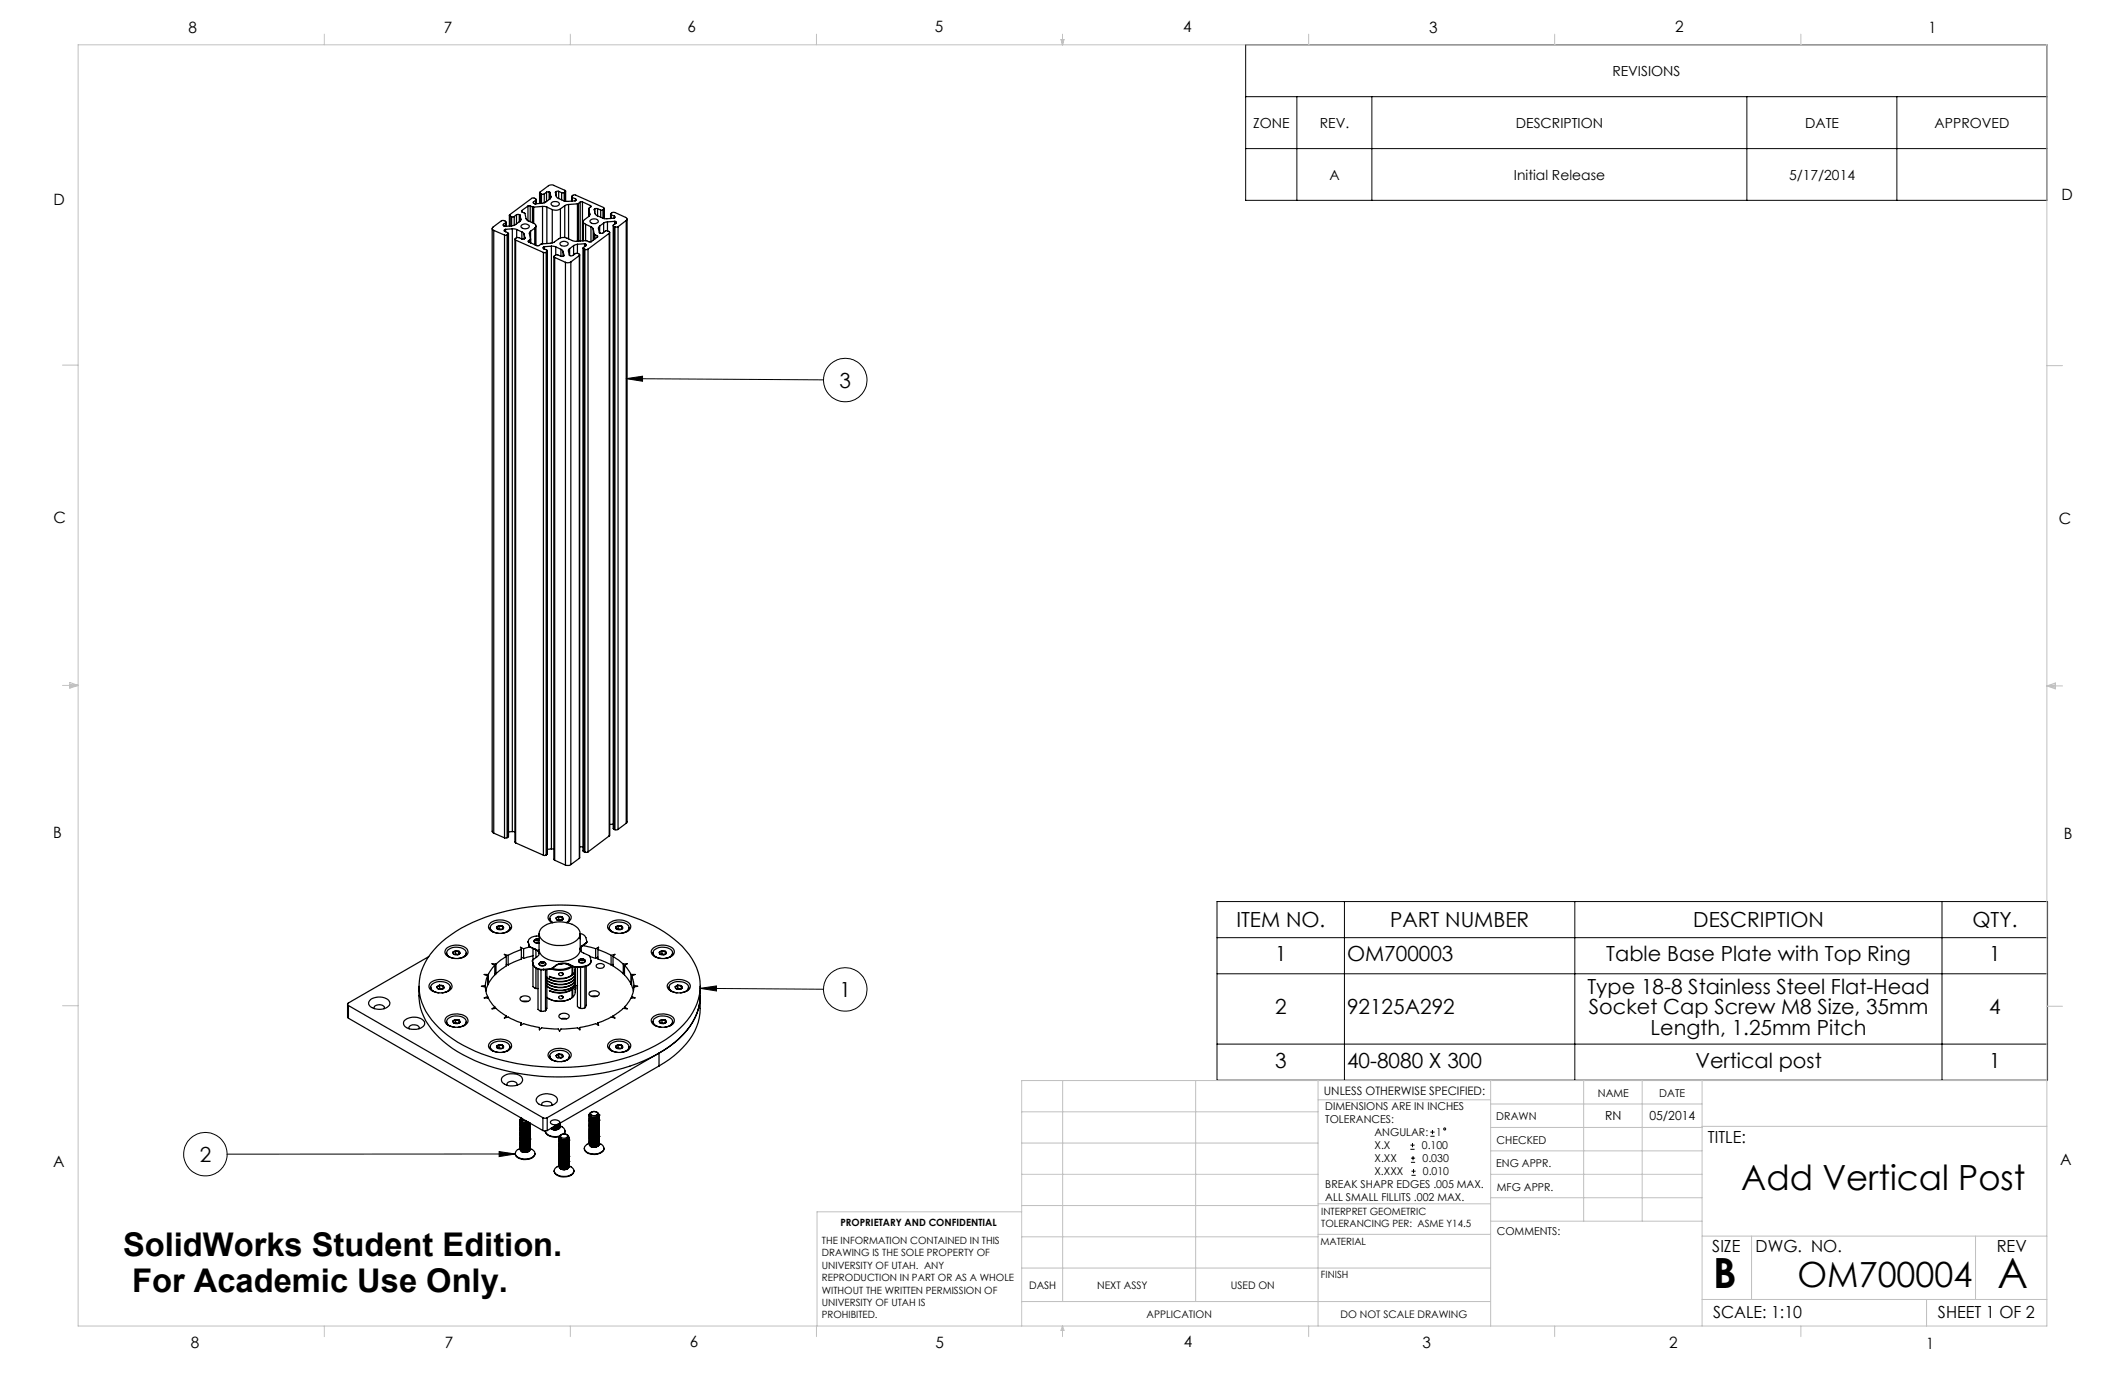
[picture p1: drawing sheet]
<svg xmlns="http://www.w3.org/2000/svg" width="432mm" height="279mm" viewBox="0 0 432 279" stroke-linecap="round" stroke-linejoin="round" font-family="sans-serif">
<g fill="none" stroke="#000" stroke-width=".2">
<path d="M253.1 9.1h162.8v31.6h-162.8zM253.1 19.6h162.8M263.5 19.6v21.1M278.8 19.6v21.1M355 19.6v21.1M385.4 19.6v21.1M253.1 30.2h162.8M127.2 76.9l40.1 .3M127.2 76.9l3.4-.5v1.1zM247.3 183.2h168.8v36.3h-168.8zM247.3 197.9h168.8M247.3 190.5h168.8"/>
<path d="M273.2 183.2v36.3M320 183.2v36.3M394.6 183.2v36.3M142.3 200.8l25 .2M142.3 200.8l3.3-.5v1.1zM247.3 212.2h168.8M101.4 234l3.3 .5-3.3 .5zM104.7 234.5h-58.6M286.6 233.5h.8M286.6 232.7h.8M286.7 236.2h.8M286.7 235.3h.8"/>
<path d="M286.8 238.8h.9M286.8 238h.9M287 232.3v.8M287.1 234.9v.9M287.2 237.6v.8M290.7 230.9h.8M290.7 230h.8M291.1 229.6v.9"/>
<circle cx="171.8" cy="77.2" r="4.4"/>
<circle cx="171.8" cy="201.1" r="4.4"/>
<circle cx="41.7" cy="234.5" r="4.4"/>
<circle cx="293.5" cy="229.4" r=".21"/>
</g>
<g fill="none" stroke="#c0c0c0" stroke-width=".2">
<path d="M15.9 9.1h400v260.4h-400zM65.9 6.9v2.2M115.9 6.9v2.2M165.9 6.9v2.2M215.6 8h.6l-.3 1.1zM215.7 8l.2 1.1M215.9 6.9v2.2M216 8l-.1 1.1M265.9 6.9v2.2M315.9 6.9v2.2M365.9 6.9v2.2M12.7 74.2h3.2"/>
<path d="M415.9 74.3h3.2M12.7 139.3h3.2M14.2 139.1l1.7 .2M14.2 138.7l1.7 .6-1.7 .5zM15.9 139.3l-1.7 .3M415.9 139.4h3.2M415.9 139.4l1.8-.6v1.2zM415.9 139.4l1.8 .3M417.7 139.2l-1.8 .2M12.7 204.4h3.2M215.9 219.6v44.9M243 219.6v44.9"/>
<path d="M267.8 219.6v49.9M302.9 219.6v49.9M321.8 219.6v28.5M333.7 219.6v28.5M345.9 219.6v49.9M415.9 204.5h3.2M415.9 219.6h-208.3v49.9M207.6 238.6h60.2M207.6 232.3h60.2M207.6 225.9h60.2M267.8 223.5h35.1M302.9 233.9h43"/>
<path d="M302.9 229.1h43M302.9 224.3h43M302.9 238.6h43M345.9 228.9h70M207.6 257.7h95.3M207.6 251.3h60.2M207.6 245h60.2M207.6 246.2h-41.6v23.3M267.8 250.8h35.1M267.8 244.6h35.1M302.9 248.1h43M302.9 243.4h43"/>
<path d="M345.9 251.2h70M355.9 251.2v12.9M401.4 251.2v12.9M65.9 269.5v2.1M115.9 269.5v2.1M165.9 269.5v2.1M207.6 264.5h95.3M215.9 269.5v2.1M215.9 269.5l.3 .8h-.6zM265.9 269.5v2.1M315.9 269.5v2.1M345.9 264.1h70"/>
<path d="M365.9 269.5v2.1M391.5 264.1v5.4"/>
</g>
<path d="M127.2 76.9l3.4-.5v1.1zM142.3 200.8l3.3-.5v1.1zM101.4 234l3.3 .5-3.3 .5z" fill="#000"/>
<g fill="none" stroke="#000" stroke-width=".25">
<path d="M109.6 39.2v2.1M109.8 39.3l.2 .1M109.8 39.3v2M110 39.4v1.9M110.6 39.4h-.6M110.6 39.4v1.8M111.1 39.1l-.5 .3M111.1 39.1v1.9M111.6 39l-.5 .1M111.6 39l.1 .1M111.6 39v1.5M111.7 39.1h.1"/>
<path d="M111.7 39.1v1.4M111.8 39.1l.1 .8M111.8 39.1v1.3M111.9 39.9l-.2 .6M111.9 39.9v.2M112.9 39l.1 .9 .2 .3 1.3 .6 .4 .1 2-.1 .2-.2-.2-.2M112.9 39v.3M113 38.9l-.1 .1M113 38.9v.8M113.5 38.9h-.5M113.5 38.9l.6 .3M113.5 38.9v1.5"/>
<path d="M114.1 39.2v1.4M114.7 39.1l-.6 .1M114.7 39.1v1.8M114.8 39l.1-.2-.1-.1-2.4-1.1h-.4l-.5 .1-1.8 1.4 .1 .2M114.8 39v1.9M114.8 39l-.1 .1M114.9 38.8v2.1M116.2 40v.9M100 46.4v122.6l.3 .3M100.3 46.8l2.2 1M100.3 46.8v122.5M102.3 45.6l-.1 .2 .4 .2 1.4-.1"/>
<path d="M102.3 45.6v.3M102.5 46.7l-.1 .2 .2 .1M102.5 46.7v.3M102.5 47.8v122.5M102.6 47l.6 .3 .1 .1-.1 .2M102.6 46.6l-.1 .1M102.6 46.6v.4M102.7 46.6h-.1M102.7 46.6v.5M102.8 45.3v-.2l-.1-.2-.7-.1-1.8 1.3a.36 .36 0 0 0-.2 .4 .36 .36 0 0 0 .3 .3M102.8 45.3l-.5 .3M102.8 45.3v.7"/>
<path d="M102.8 45.1v.9M103 47.7l-.5 .1M103 47.7v122.5M103.2 47.6l-.2 .1M103.2 47.6v122.5M103.3 47.4v122.6l-.1 .1M103.5 43.7v2.2M103.7 43.9l.3 .1M103.7 43.9v2M104 44v1.9M104.1 46.5l.9 .1M104.1 46.5l-1.4 .1"/>
<path d="M104.1 46.5v122.5M104.5 44h-.5M104.5 44v1.8M104.6 48.6v122.5l.2 .2M104.8 48.8l5.6 2.5M104.8 48.8v122.5M105 43.6l-.5 .4M105 43.6v1.9M105 46.6l1 .5M105 46.6v1.7M105.5 43.6h-.5M105.5 43.6h.1"/>
<path d="M105.5 43.6v1.5M105.6 45l-.9 .7-.7 .2M105.6 43.6l.1 .1M105.6 43.6v1.4M105.7 43.7l.1 .8M105.7 43.7v1.3M105.8 44.5l-.2 .5M105.8 44.5v.2M105.9 45.8a1.06 1.06 0 0 1 1.7 .2 .94 .94 0 0 1-.9 .5 .94 .94 0 0 1-.8-.5zM106 42.8l.1 .3 .5 .2 .4 1.4 1.4 .7M106 42.8v.2M106 47.1l.5 .5"/>
<path d="M106 47.1v1.5M106.5 47.6l.2 .8M106.5 47.6v.9M106.7 48.4l-.2 .2h-.3l-1.1-.3-.4 .2 .1 .3M106.7 48.4h.1M107.3 41.9l-1.3 .9M107.3 41.9v3M107.4 48.9v.2M107.7 41.8l-.4 .1M107.7 41.8l.5 .3M107.7 48.6l-.3 .3M107.7 41.8v3.2"/>
<path d="M107.7 48.6v.7M107.8 47l-.2 .3 .1 1.3M107.8 47v2.4M108.2 42.1h.2M108.2 42.1v3.2M108.4 41v.3M108.4 45.4a.54 .54 0 0 1 .5 .4 .54 .54 0 0 1-.2 .6M108.4 42.1v3.3M108.7 46.4l-.9 .6M108.7 46.4v3.3M108.9 40.7v-.2l-.1-.1-.4-.2-.3 .1-4.5 3.3-.1 .2 .2 .1M108.9 40.7l-.5 .3"/>
<path d="M108.9 40.7v.7M108.9 45.9v3.9M108.9 40.5v.9M110.2 41.9l.9 .2M110.2 41.9l-1.8 .2M110.2 41.9v7.6M110.4 50.2l-.1 .2 .2 .2 .7 .3v.2M110.4 50.2v.3M110.4 51.3v122.5M110.5 50.2h-.1M110.5 50.2v.4M110.6 50.1l-.1 .1"/>
<path d="M110.6 50.1v.5M111 51.3h-.6M111 51.3v122.4M111.1 42.1l1.1 .5M111.1 42.1v7.4M111.2 51.1l-.2 .2M111.2 51.1v122.5M111.2 51v122.6M111.7 40.5l-1.3 .8-1.7 .1-.4-.2 .1-.2M112 50l.9 .2M112 41.2a1.09 1.09 0 0 1 1.7 .2 .94 .94 0 0 1-.9 .5 .94 .94 0 0 1-.8-.5zM112 50l-1.4 .1"/>
<path d="M112 50v122.5M112.2 42.6v6.8M112.5 52.1v122.5l.2 .2M112.7 52.3l2.2 1M112.7 52.3v122.5M112.9 50.2l1.1 .5M112.9 50.2v1.6M113.8 49.3a1.06 1.06 0 0 1 1.7 .2 .94 .94 0 0 1-.9 .5 .94 .94 0 0 1-.8-.5zM113.9 42.4a1.71 1.71 0 0 1-1.7 .2M113.9 42.4v5.9M114 50.7l.4 .4M114 50.7v1.4"/>
<path d="M114.4 51.1l.2 .8M114.4 51.1v1M114.6 51.9l-.1 .2h-.5l-.9-.3-.5 .3 .1 .2M114.6 51.9h.1M114.8 41.8l-.9 .6M114.8 41.8v6.5M114.9 53.3v122.5M115.5 41.6l-.7 .2M115.5 41.6v6.9M115.7 50.5l-.2 .3 .2 1.1M115.7 51.9l.6 .1 .6-.5h.5l.4 .2-.1 .2M115.7 50.5v1.4"/>
<path d="M116 53.2l-.7 .2-.4-.1M116 53.2v122.5M116.3 40.1l-.1-.1v-.2l.3-.2h.4l5.8 2.6 .1 .1-.1 .2M116.3 40.1l.6 .3M116.3 40.1v.8M116.6 49.9l-.9 .6M116.6 49.9v1.9M116.9 40.4v.4M117.3 49.6l-.7 .3M117.3 41.4l-1.8 .2M117.3 41.4v7.6M117.3 49.6v1.9"/>
<path d="M117.5 41.3l-.2 .1M117.5 41.3v7.7M117.7 51.9l-1.7 1.3M117.7 51.9v122.5M117.8 51.8l-.1 122.6M117.9 41.1v7.9M117.9 41.1l-.4 .2M118.4 41l-.5 .1M118.4 41l1.6 .8M118.4 41v7.9M118.5 50.4v122.5l.1 .1M118.5 45v3.9"/>
<path d="M118.6 50.6l.3 .1M118.6 50.6v122.4M118.8 49.5l.1 .1M118.8 49.5v.6M118.8 49.5l-1.5 .1M118.9 50.7v122.4M118.9 49.6h.1M118.9 49.6v.5M119 49.6l.1 .2-.6 .5 .1 .3M119 48.9l-2.2 .1-1.6-.6a1.85 1.85 0 0 0-1.6 .1l-1.2 .8-2.4 .3-.6 .4-2-.8v-.3M119 45.6l1.1 .5M119 45.6v3.3"/>
<path d="M119 49.6v.4M119.5 50.6l-.6 .1M119.5 50.6v122.5M119.6 44l-.8 .6a.51 .51 0 0 0-.3 .6 .51 .51 0 0 0 .5 .4M119.6 42.4v1.6M119.6 42.4l.2 1.1M119.8 43.5v.2l-.2 .3M119.8 43.5v.1M119.9 44.8a.98 .98 0 0 1 1.7 .3 1.04 1.04 0 0 1-1.7-.2zM120 41.8l.1 .2-.5 .4M120 41.8v.3M120.1 46.1l.4 .4"/>
<path d="M120.1 46.1v3M120.5 46.5l.3 1.1M120.5 46.5v2.3M120.8 47.6l.1 .1M120.8 47.6v1M120.8 42.5l.1 1 .5 .4M120.8 42.5v.3M120.9 42.4l-.1 .1M120.9 42.4v.7M120.9 47.7l.5 .2M120.9 47.7v.8M121.4 47.9v.3l-1.3 .9-1.1-.2"/>
<path d="M121.4 47.9v.3M121.4 43.9l1.4 .5 2-.1M121.4 42.4h-.5M121.4 42.4l.7 .3M121.4 42.4v1.5M121.8 45.9l-.2 .3 .2 1.1M121.8 47.3l.6 .1 .6-.5h.4l.4 .2v.3M121.8 45.9v1.4M122.1 42.7v1.5M122.5 42.7h-.4M122.5 42.7v1.6M122.7 45.3l-.9 .6"/>
<path d="M122.7 45.3v1.9M122.7 42.5l-.2 .2M122.7 42.5v1.9M122.8 42.4v2M123.4 45.1l-.7 .2M123.4 45.1v1.8M123.8 47.4l-4.3 3.2M123.8 47.4v122.5M123.9 47.2v122.5l-.1 .2M124.1 43.5v.9M124.2 43.6l-.1-.2 .7-.3 2.3 1.1a.34 .34 0 0 1 .3 .2 .34 .34 0 0 1-.2 .4M124.2 43.6l.6 .3"/>
<path d="M124.2 43.6v.8M124.6 45.9v122.5l.1 .1M124.7 46l.3 .1M124.7 46v122.5M124.8 43.9l.2 .2-.2 .2M124.8 43.9v.4M124.9 45h.1M124.9 45l-1.5 .1M124.9 45v.6M125 46.1v122.5M125 45h.1M125 45v.5"/>
<path d="M125.1 45l.1 .3-.6 .5 .1 .2M125.1 45v.4M125.6 46.1h-.6M125.6 46.1v122.4M127.2 44.8l-1.6 1.3M127.2 44.8v122.5M127.4 44.5v122.5l-.2 .3M100.3 169.3l2.2 1M103 170.2l-.5 .1M103.2 170.1l-.2 .1M104.1 169h.5M104.1 169l-.8 .1"/>
<path d="M104.8 171.3l5.6 2.5M111 173.7l-.6 .1M111.2 173.6l-.2 .1M112 172.5h.5M112 172.5l-.8 .1M112.7 174.8l2.2 1M116 175.7l-.4 .2-.7-.1M117.7 174.4l-1.7 1.3M118.5 172l-.7 .1M118.6 173l.3 .1M119.5 173.1h-.6M123.8 169.9l-4.3 3.2"/>
<path d="M124.6 167.5h-.7M124.7 168.5l.3 .1M125.6 168.5l-.6 .1M127.2 167.3l-1.6 1.2M87.1 194.4l-16.3 9.4a.29 .29 0 0 0-.2 .3 .29 .29 0 0 0 .2 .2M87.6 199.6a3.3 3.3 0 0 1 4.1 .4 1.02 1.02 0 0 1-.6 1.4 3.3 3.3 0 0 1-3.8-.6 .97 .97 0 0 1 .3-1.2zM88.9 192.2a30 30 0 0 1 15.6-7.4 45.8 45.8 0 0 1 28.2 3.3 18.5 18.5 0 0 1 8.8 8.5 11 11 0 0 1-3.4 12.4 31.2 31.2 0 0 1-15.9 7.1 45.4 45.4 0 0 1-26.9-3.1 18.9 18.9 0 0 1-9.2-8.4 10.4 10.4 0 0 1 2.1-11.6zM90.6 192.8a3.2 3.2 0 0 1 4.4 .2 .98 .98 0 0 1-.7 1.4 3.2 3.2 0 0 1-3.8-.5 .91 .91 0 0 1 .1-1.1zM90.7 193.6l.2 .5 .3 .4M92 193.5l.3 .4M92.4 194.8l-.7-.2a.96 .96 0 0 1-.9-.9 .96 .96 0 0 1 .8-1 2.68 2.68 0 0 1 3.1 .7 1.2 1.2 0 0 1-1.4 1.3l-.2 .1M92.6 193.2l.7 .1"/>
<path d="M92.6 193.2l-.6 .3M92.6 193.2v.7M92.6 193.9l-.2 .1M93.3 193.3l.2 .4M93.3 193.3v.6M93.5 193.7a.95 .95 0 0 1-1.2 .2M93.5 193.7l-.3 .3-.6-.1M94.8 193.6l-.1 .3-.4 .6M99.1 198.3l-.3 .7-.2 1.2M99.1 198.3v1.9l-.4 1.2M99.1 200h.1M99.2 198h-.8l.7 .3"/>
<path d="M99.2 198v2M99.6 188.5l.1 .5 .4 .3M99.7 187.5a3.3 3.3 0 0 1 4.2 .4 1.02 1.02 0 0 1-.7 1.4 3.2 3.2 0 0 1-3.8-.6 .97 .97 0 0 1 .3-1.2zM100.5 196.2l-1.3 1.8M100.5 196.2v1.9l-1.3 1.9M100.5 197.8l.3 .1M100.8 195.9l-.8-.1 .5 .4M100.8 195.9v2M100.9 188.4v.3l.2 .1M100.9 188.4l.2 .4M101.2 189.7a1.34 1.34 0 0 1-1.5-1.5 2.64 2.64 0 0 1 3.8 0 1.21 1.21 0 0 1-1.3 1.4l-.2 .1M101.4 188.1l.7 .1"/>
<path d="M101.4 188.1l-.5 .3M101.4 188.7l-.2 .1M101.4 188.1v.6M102.1 188.2l.2 .4M102.1 188.2v.6M102.3 188.6a.92 .92 0 0 1-1.2 .2M102.3 188.6l-.2 .2-.7-.1M102.9 194.3l-2.1 1.6M102.9 194.3v2l-2.1 1.6M102.9 196l.4 .1M103.3 194.1l-.8-.2 .4 .4M103.3 194.1v2"/>
<path d="M103.6 188.5v.3l-.4 .5M105.9 192.9l-2.6 1.2M105.9 192.9v2l-2.6 1.2M105.9 194.5l.5 .2M106.4 192.8l-.6-.3 .1 .4M106.4 192.8v1.9M107.4 191.3v.2M107.5 192.3l.2 .1M107.5 192.3l.2 .2M107.6 192.4l-1.2 .4M107.7 192.4l1.1 .5M107.7 192.4v.1"/>
<path d="M107.7 192.5l1.1 .5M108.2 195.2v.1M108.2 195.3l.2 .8M108.3 194.2l-1.9 .5M108.3 195.7v4.8l.6 .4M108.3 192.8v2.3M108.4 196.1v-.1a1.92 1.92 0 0 0 2.1 1M108.4 196.1a1.87 1.87 0 0 0 2.1 1M108.5 191.2l.2 .3 .8 .1M108.8 192.9a.81 .81 0 0 1 .7 .6 .81 .81 0 0 1-.3 .9l-.9 .6-.1 .3M108.8 193l.5 .3 .2 .5M108.8 192.9v.1"/>
<path d="M108.9 190.9a.31 .31 0 0 1 .4-.2 .31 .31 0 0 1 .2 .4 .31 .31 0 0 1-.4 .1 .31 .31 0 0 1-.2-.3zM108.9 193v1.6M108.9 196.7v4.2M109 191v.1M109.1 190.9h.2M109.1 190.9l-.1 .1M109.1 191l-.1 .1M109.1 190.9v.1M109.1 191h.1M109.2 191l-.2 .1M109.2 191h.1M109.3 196.9v8.2l.6 .4"/>
<path d="M109.3 190.9l.1 .1M109.3 190.9v.1M109.4 191l-.4 .1M109.4 191l-.1 .1M109.5 190.9a.63 .63 0 0 0-1 .4l.4 .3 .6-.1M109.5 189.7v3.3a2.76 2.76 0 0 0 2.4 2.2 5.9 5.9 0 0 0 5.6-1.3l.4-.9v-3.3M109.5 195.8a.74 .74 0 0 0 .7 .5 .74 .74 0 0 0 .7-.5M109.5 190.2a1.91 1.91 0 0 0-2.1 1l.1 1.1M109.6 195.7a.7 .7 0 0 1 .7-.3 .7 .7 0 0 1 .6 .5 .81 .81 0 0 1-1.4-.1zM109.9 195.5h.6a.3 .3 0 0 1-.3 .3 .3 .3 0 0 1-.3-.3zM109.9 197v8.5M110 188.6a5.9 5.9 0 0 1 7.4 0 1.67 1.67 0 0 1-.5 2.7 5.9 5.9 0 0 1-7-.6 1.5 1.5 0 0 1 .1-2.1z"/>
<path d="M110 195.6l.1 .1M110.1 195.7h.2M110.1 195.5h.2M110.1 195.5l-.1 .1M110.1 195.5v.2M110.3 195.5l.2 .1M110.3 195.5v.2M110.5 195.6l-.2 .1M110.5 197v.1M110.8 197v8.4M111.1 199.7a4.4 4.4 0 0 0 5.6-.2l.2-.5a1.74 1.74 0 0 1-1.9 1.6 4.5 4.5 0 0 1-3.9-.8M111.1 197v7.9l-.3 .5"/>
<path d="M111.7 186.6l.1 .5 .4 .4M111.7 198.4v.1M111.8 196.9l-1.3 .1M111.8 196.9v.1M111.8 197l-1.3 .1M112.2 196.7l-.4 .2M112.2 196.8l-.4 .2M112.2 196.7v.1M112.3 187.5a1.06 1.06 0 0 1-.9-1 1.06 1.06 0 0 1 .8-1.1 3.2 3.2 0 0 1 3.8 .6 1.11 1.11 0 0 1-.8 1.5M112.3 187.5a.91 .91 0 0 1-.6-1 .91 .91 0 0 1 .8-.8 2.81 2.81 0 0 1 3.2 .6 .95 .95 0 0 1-.6 1.2M113 186.5l.2 .4M113 196.1l-.8 .6"/>
<path d="M113 196.1v.1M113 196.2l-.8 .6M113.5 186.2l.7 .1M113.5 186.2l-.5 .3M113.5 186.9l-.2 .1M113.5 186.2v.7M113.6 197.8a.44 .44 0 0 1 .5-.2 .44 .44 0 0 1 .3 .4 .44 .44 0 0 1-.5 .3 .44 .44 0 0 1-.3-.5zM114.2 197.6l.3 .3M114.2 186.3l.2 .4M114.2 186.3v.6M114.3 197.8l.2 .1M114.4 186.7a.92 .92 0 0 1-1.2 .2"/>
<path d="M114.4 186.7l-.2 .3-.7-.1M114.5 195.8l-1 .1M114.9 195.8l1.2 .5M115.6 195.9a2.9 2.9 0 0 0-2.6 .2M115.6 196a2.9 2.9 0 0 0-2.6 .2M115.6 195.9v.1M115.6 195.9l1.1 .5M115.6 196l1.1 .5M115.7 186.6l-.1 .6-.3 .3M116.1 196.3a4.6 4.6 0 0 1-3.8 .5M116.1 196.3l.1 .2M116.2 196.5a4.7 4.7 0 0 1-4.2 .4"/>
<path d="M116.2 196.5v1.6a5 5 0 0 1-4.5 .3v.1M116.2 197.9l.2 .1M116.4 196.4v1.6M116.7 196.4l.4 .1M116.7 196.5l.4 .1M116.7 196.4v.1M116.9 196.5v4.4a1.93 1.93 0 0 1-.5 1.7M116.9 198.4a1.43 1.43 0 0 1-1.2 1.3 4.7 4.7 0 0 1-4.6-.5M116.9 197.8a1.43 1.43 0 0 1-1.2 1.3 4.7 4.7 0 0 1-4.6-.5M116.9 199.6a1.74 1.74 0 0 1-1.9 1.6 4.5 4.5 0 0 1-3.9-.8M116.9 199.5a1.74 1.74 0 0 1-1.9 1.6 4.5 4.5 0 0 1-3.9-.8M116.9 198.4a1.43 1.43 0 0 1-1.2 1.3 4.7 4.7 0 0 1-4.6-.6"/>
<path d="M116.9 197.8a1.74 1.74 0 0 1-1.9 1.5 4.4 4.4 0 0 1-3.9-.8M116.9 197.1a2.24 2.24 0 0 1-2.3 1.8h-1.5l-1.4-.4M116.9 197a1.11 1.11 0 0 1-.5 1M117.1 196.5v.1M117.3 196.5v8l.7 .4M117.6 195.2a.71 .71 0 0 0 .7 .5 .71 .71 0 0 0 .6-.5M117.8 194.9a.74 .74 0 0 1 1.1 .4 .81 .81 0 0 1-1.3-.1zM117.9 194.9a.34 .34 0 0 1 .4-.1 .34 .34 0 0 1 .2 .3l-.4 .1zM117.9 189.7l.7 .3a1.71 1.71 0 0 1 .6 1.3M118 196.5v8.4M118 195l.1 .1M118.1 192.4v1"/>
<path d="M118.1 194.9h.3M118.1 194.9l-.1 .1M118.1 195.1h.3M118.1 194.9v.2M118.3 192.3a.74 .74 0 0 0-.4 .8 .74 .74 0 0 0 .7 .6l1.3 .6 .2 .9a1.44 1.44 0 0 1-1.6 1.2M118.3 192.2l-.4 .6M118.3 192.2v.1M118.4 194.9l.1 .1M118.4 195.1h.1M118.4 194.9v.2M118.5 192.1l2.5 .7M118.5 195l-.4 .1"/>
<path d="M118.5 195l-.1 .1M118.5 196.4v.1M118.5 196.4l-1.4 .1M118.5 196.5l-1.4 .1M118.9 196.4v8.4M119.1 196.3v8l-.2 .5M119.1 191.6v.1M119.1 191.6l-.8 .6M119.1 191.7l-.8 .6M119.2 191.3l-.1 .3M119.2 191.4l-.1 .3M119.9 194.4l1.1 .3"/>
<path d="M120.1 195.3a1.15 1.15 0 0 1-1.3 1.1l-.3 .1M121 192.8l.6-.3-.1 .4M121 192.8v1.9M121.2 196a1.01 1.01 0 0 1 1.6 .3 .99 .99 0 0 1-1.7 .1zM121.5 192.9l2.7 1.2M121.5 192.9v2l2.7 1.2M121.5 194.5l-.5 .2M123.7 187.7a3.2 3.2 0 0 1 4.4 .2 1.17 1.17 0 0 1-1.1 1.6 2.91 2.91 0 0 1-3.5-1zM123.8 188.5l.1 .5 .4 .3M124.2 194.1l.8-.2-.4 .4M124.2 194.1v2M124.6 194.3l2 1.6"/>
<path d="M124.6 194.3v2l2 1.6M124.6 196l-.4 .1M125.1 188.4l.2 .4M125.5 189.7a1.34 1.34 0 0 1-1.6-1.5 2.68 2.68 0 0 1 3.9 0 1.4 1.4 0 0 1-1.6 1.5M125.6 188.1l.7 .1M125.6 188.1l-.5 .3M125.6 188.1v.6M125.6 188.7l-.2 .1M126.3 188.2l.2 .1v.3M126.3 188.2l.2 .4M126.3 188.2v.6M126.5 188.6a.92 .92 0 0 1-1.2 .2"/>
<path d="M126.5 188.6l-.2 .2-.7-.1M126.6 195.9l.9-.1-.6 .4M126.6 195.9v2M126.9 196.2l1.3 1.8M126.9 196.2v1.9l1.3 1.9M126.9 197.8l-.3 .1M127.8 188.5l-.1 .6-.3 .2M128.2 198h.8l-.7 .3M128.2 198v2M128.2 200h.1M128.3 198.3l.3 .7 .2 1.2M128.3 198.3v1.9l.4 1.2"/>
<path d="M132.6 192.8a3.2 3.2 0 0 1 4.3 .2 1.17 1.17 0 0 1-1 1.6 3.2 3.2 0 0 1-3.4-.7 .78 .78 0 0 1 .1-1.1zM132.7 193.6l.1 .5 .3 .4M134 193.5l.2 .4M134.3 194.8l-.3-.1a1.08 1.08 0 0 1-1.1-.5 1.08 1.08 0 0 1 0-1.2 2.76 2.76 0 0 1 3.7 .4 1.39 1.39 0 0 1-1.6 1.4M134.5 193.2l.7 .1M134.5 193.2l-.5 .3M134.5 193.2v.7M134.5 193.9l-.2 .1M135.2 193.3l.2 .4M135.2 193.3v.6M135.4 193.7a.98 .98 0 0 1-1.2 .2M135.4 193.7l-.3 .3-.6-.1"/>
<path d="M136.1 199.6a3.3 3.3 0 0 1 4.1 .4 1.17 1.17 0 0 1-1.1 1.6 3.1 3.1 0 0 1-3.4-.8 .88 .88 0 0 1 .4-1.2zM136.7 193.6l-.2 .6-.3 .3M70.6 204v2.7l.2 .2M70.8 204.3l39.5 22.8M70.8 206.9l39.5 22.8M70.8 204.3v2.6M75.3 203.1a2.97 2.97 0 0 1 3.8 .4 1.37 1.37 0 0 1-1.6 1.6 2.47 2.47 0 0 1-2.6-1 .96 .96 0 0 1 .4-1zM76.1 205l-.1-.1a.94 .94 0 0 1 1.4-.7l.3 .1a.5 .5 0 0 1 .4 .7M82.2 207.4a2.98 2.98 0 0 1 4 .2 1.14 1.14 0 0 1-1.1 1.5 2.62 2.62 0 0 1-3.1-1zM83.1 209.1v-.1a1.07 1.07 0 0 1 1.7-.6 .51 .51 0 0 1 .3 .7M85.1 200.4a12.5 12.5 0 0 0 4.9 11.2 33.9 33.9 0 0 0 18.1 6.9 44.7 44.7 0 0 0 25-4 16.4 16.4 0 0 0 8.8-9.6l.4-2.5a12.2 12.2 0 0 1-5.3 9.5l-3.1 2.1M87.5 200.6l.1 .5 .4 .3"/>
<path d="M88.8 200.5v.2l.2 .2M88.8 200.5l.2 .4M89.1 201.8l-.7-.2a.96 .96 0 0 1-.9-.9 .96 .96 0 0 1 .8-1 2.68 2.68 0 0 1 3.1 .6 1.35 1.35 0 0 1-1.5 1.5M89.3 200.2l.7 .1M89.3 200.2l-.5 .3M89.3 200.2l-.2 .2-.3 .1M89.3 200.8l-.2 .1M89.3 200.2v.6M90 200.3l.2 .4M90 200.3v.6M90.2 200.7a.98 .98 0 0 1-1.2 .2M90.2 200.7l-.2 .2-.7-.1"/>
<path d="M90.6 206.8a3.2 3.2 0 0 1 4.4 .1 1.02 1.02 0 0 1-.7 1.5 3.3 3.3 0 0 1-3.8-.6 .91 .91 0 0 1 .1-1zM90.7 207.6l.2 .5 .3 .3M91.5 200.6v.3l-.4 .5M92 207.5l.3 .4M92.4 208.7l-.7-.1a.96 .96 0 0 1-.9-.9 .96 .96 0 0 1 .8-1 2.68 2.68 0 0 1 3.1 .6 1.35 1.35 0 0 1-1.6 1.4M92.6 207.2l.7 .1M92.6 207.2l-.6 .3M92.6 207.8l-.2 .1M92.6 207.2v.6M93.3 207.3l.2 .4M93.3 207.3v.6M93.5 207.7a1.01 1.01 0 0 1-1.2 .2"/>
<path d="M93.5 207.7l-.3 .2-.6-.1M94.8 207.6l-.1 .3-.4 .5M98.6 200.6l.2 1.2 .3 .7M98.6 200.2l-.8 .2 .8 .2M98.6 200.2v.4M99.1 202.5l-.7 .3h.8l1.3 1.8M99.1 202.5v.3M99.6 212.7l.1 .5 .4 .3M99.7 211.7a3.3 3.3 0 0 1 4.2 .4 1.38 1.38 0 0 1-1.5 1.7 2.81 2.81 0 0 1-3.1-1.1 1.1 1.1 0 0 1 .4-1zM100.5 204.6l-.5 .4 .8-.1 2.1 1.5M100.5 204.6v.3M100.9 212.6v.3l.2 .1"/>
<path d="M100.9 212.6l.2 .4M101.2 213.9a1.34 1.34 0 0 1-1.5-1.5 2.6 2.6 0 0 1 3.8 0 1.35 1.35 0 0 1-1.5 1.5M101.4 212.3l.7 .1M101.4 212.3l-.5 .3M101.4 212.3v.6M101.4 212.9l-.2 .1M102.1 218.9a3.1 3.1 0 0 1 3.9-.1 .97 .97 0 0 1-.7 1.6 2.65 2.65 0 0 1-3.4-.8zM102.1 212.4l.2 .4M102.1 212.4v.6M102.3 212.8a.98 .98 0 0 1-1.2 .2M102.3 212.8l-.2 .2-.7-.1M102.9 206.4l-.4 .5 .8-.2 2.6 1.2"/>
<path d="M102.9 206.4v.4M103.6 212.7v.3l-.4 .5M105.7 202.7a1.31 1.31 0 0 1 2 .2 1.18 1.18 0 0 1-1.9 .4zM105.9 207.9l-.1 .5 .6-.4 3.2 .8v.5l.5-.5 3.4 .3 .2 .4 .3-.4 3.4-.3 .4 .5 .1-.5 3.1-.8 .6 .4-.1-.5M105.9 207.9v.3M106.2 203.5h1M108.9 200.9h.5M110.8 205.4l-.9 .1M111.5 202.9a4.7 4.7 0 0 0 4.5 0M111.7 214.6l.1 .5 .4 .3M111.7 201.3h.1M111.9 213.5a3.3 3.3 0 0 1 4.1 .4 1.38 1.38 0 0 1-1.5 1.8 2.81 2.81 0 0 1-3.1-1.1 1.04 1.04 0 0 1 .5-1.1z"/>
<path d="M113 214.5l.2 .4M113.3 215.7a1.34 1.34 0 0 1-1.5-1.5 2.65 2.65 0 0 1 3.9 .1 1.04 1.04 0 0 1-1 1.3l-.6 .1M113.5 214.2l.7 .1M113.5 214.2l-.5 .3M113.5 202.6a.55 .55 0 0 1 1 .1 .49 .49 0 0 1-.5 .3 .49 .49 0 0 1-.5-.4zM113.5 214.2v.6M113.5 214.8l-.2 .1M113.6 206.3a1.35 1.35 0 0 1 2.1 .1 1.19 1.19 0 0 1-2.1 0zM114.1 207h1M114.2 202.4l.3 .2h-.2M114.2 214.3l.2 .4M114.2 214.3v.6"/>
<path d="M114.4 214.7a.98 .98 0 0 1-1.2 .2M114.4 214.7l-.2 .2-.7-.1M115.7 214.6l-.1 .5-.3 .3M116.2 201v.1M116.2 201.1a4.8 4.8 0 0 1-4.5 .2M116.2 201.1v1.6a4.7 4.7 0 0 1-5.1 0M116.3 200.9h.1M116.4 200.9a1.05 1.05 0 0 0 .5-1 2.22 2.22 0 0 1-2.3 1.7l-1 .1-1.9-.4M116.4 200.9v1.7M116.4 202.6l-.2 .1M116.9 200.3h.5M116.9 200.6v-.2l.1 .4-.1 .3"/>
<path d="M118.9 204.8l-.9 .1M119.7 201.7a1.38 1.38 0 0 1 2.1 .2 1.15 1.15 0 0 1-1.1 .6 1.15 1.15 0 0 1-1-.6zM120.2 202.5l.5-.1 .6 .1M121.5 207.9v.3M123.7 211.9a3.2 3.2 0 0 1 4.4 .2 1.38 1.38 0 0 1-1.5 1.7 2.81 2.81 0 0 1-3.1-1.1zM123.8 212.7l.1 .5 .4 .3M124.6 206.4l.4 .5-.8-.2-2.7 1.2M124.6 206.4v.4M125.1 212.6l.2 .4M125.5 213.9a1.34 1.34 0 0 1-1.6-1.5 2.65 2.65 0 0 1 3.9 0 1.35 1.35 0 0 1-1.6 1.5M125.6 212.3l.7 .1M125.6 212.3l-.5 .3"/>
<path d="M125.6 212.9l-.2 .1M125.6 212.3v.6M126.3 212.4l.2 .1v.3M126.3 212.4l.2 .4M126.3 212.4v.6M126.5 212.8a.98 .98 0 0 1-1.2 .2M126.5 212.8l-.2 .2-.7-.1M126.9 204.6l.6 .4-.9-.1-2 1.5M126.9 204.6v.3M127.8 212.7l-.1 .6-.3 .2M128.3 202.5l.7 .3h-.8l-1.3 1.8M128.3 202.5v.3"/>
<path d="M128.8 200.6l-.2 1.2-.3 .7M128.8 200.2l.8 .2-.8 .2M128.8 200.2v.4M132.6 206.8a3.2 3.2 0 0 1 4.3 .1 1.17 1.17 0 0 1-1 1.7 3.2 3.2 0 0 1-3.4-.8 .78 .78 0 0 1 .1-1zM132.7 207.6l.1 .5 .3 .3M133.9 214l-22.7 13.1M133.9 214v2.6M133.9 216.6l-22.7 13.1M134 207.5l.2 .4M134.3 208.7h-.3a1.08 1.08 0 0 1-1.1-.5 1.08 1.08 0 0 1 0-1.2 2.76 2.76 0 0 1 3.7 .3 1.35 1.35 0 0 1-1.6 1.4M134.5 207.2l.7 .1M134.5 207.2l-.5 .3"/>
<path d="M134.5 207.8l-.2 .1M134.5 207.2v.6M135.2 207.3l.2 .4M135.2 207.3v.6M135.4 207.7a1.05 1.05 0 0 1-1.2 .2M135.4 207.7l-.3 .2-.6-.1M135.9 200.6l.2 .5 .3 .3M136.7 207.6l-.2 .5-.3 .3M137.2 200.5l.2 .4M137.6 201.8l-.4-.1a1.08 1.08 0 0 1-1-.5 1.08 1.08 0 0 1 0-1.2 2.76 2.76 0 0 1 3.7 .3 1.35 1.35 0 0 1-1.6 1.5M137.7 200.2l.7 .1M137.7 200.2l-.5 .3"/>
<path d="M137.7 200.8l-.2 .1M137.7 200.2v.6M138.4 200.3l.2 .2v.2M138.4 200.3l.2 .4M138.4 200.3v.6M138.6 200.7a1.05 1.05 0 0 1-1.2 .2M138.6 200.7l-.2 .2-.7-.1M139.9 200.6l-.1 .6-.3 .2M142.3 200.4a20.4 20.4 0 0 1-.4 7.3 16.1 16.1 0 0 1-8 8.9M103 220.5a1.12 1.12 0 0 1 1.9-.5l.2 .3-.1 .2M104.7 234.4v.1a1.71 1.71 0 0 0 2.1 1.1 1.58 1.58 0 0 0 1.9-1.2M105.7 233.1h.1"/>
<path d="M105.7 229.8h.1M105.7 228.8h.1M105.7 227.5l.5 .5M105.7 227.8a1.23 1.23 0 0 0 1.8 .3M105.7 228a1.17 1.17 0 0 0 1.9 .1M105.7 233.3l-.4 .3a.86 .86 0 0 0-.6 .8 .86 .86 0 0 0 .7 .8 2.48 2.48 0 0 0 3.3-.7 1.29 1.29 0 0 0-1-1.2M105.7 227.5h.1M105.7 231.1h.1M105.7 232.1h.1M105.7 232.3v.1M105.7 233.4h.1M105.7 227.6l.5 .4"/>
<path d="M105.7 233.4v.1a1.19 1.19 0 0 0 1.9 .4l.1-.5M105.8 227.6l-.1 .2a1.24 1.24 0 0 0 1.7 .2M105.8 227.9l-.1 .1a1.19 1.19 0 0 0 1.9 .1M105.8 228.1l-.1 .1a1.16 1.16 0 0 0 2 0M105.8 233.6l.3 .4M105.9 227.9l.4 .3M105.9 228.1l.4 .4M105.9 228.4l.4 .4M105.9 228.7l.4 .3M105.9 228.9l.4 .4M105.9 229.2l.4 .4M105.9 229.4l.4 .4"/>
<path d="M105.9 229.7l.4 .3M105.9 229.9l.4 .4M105.9 230.2l.4 .3M105.9 230.5l.4 .3M105.9 230.7l.4 .4M105.9 231l.4 .3M105.9 231.2l.4 .4M105.9 231.5l.4 .3M105.9 231.7l.4 .4M105.9 232l.4 .3M105.9 232.2l.4 .4M105.9 232.5l.4 .4"/>
<path d="M105.9 232.8l.4 .3M105.9 227.2l-.2 .4M106 227.2l-.1 .2 .2 .2h-.4M106 227.2v.2l.3 .3 .6 .1M107.2 227.9l-1 .1M107.7 228.3v.1a1.16 1.16 0 0 1-2 .1l.1-.1M107.7 228.5v.1a1.18 1.18 0 0 1-2 .2l.1-.2M107.7 228.8v.1a1.18 1.18 0 0 1-2 .1l.1-.1M107.7 229v.2a1.16 1.16 0 0 1-2 .1l.1-.1M107.7 229.3v.1a1.16 1.16 0 0 1-2 .1l.1-.1M107.7 229.6v.1a1.16 1.16 0 0 1-2 .1l.1-.1M107.7 229.8v.1a1.18 1.18 0 0 1-2 .1l.1-.1"/>
<path d="M107.7 230v.2a1.15 1.15 0 0 1-2 .1l.1-.1M107.7 230.3v.1a1.16 1.16 0 0 1-2 .1l.1-.1M107.7 230.6v.1a1.16 1.16 0 0 1-2 .1l.1-.1M107.7 230.8v.1a1.18 1.18 0 0 1-2 .2l.1-.2M107.7 231.1v.1a1.18 1.18 0 0 1-2 .1l.1-.1M107.7 231.3v.2a1.16 1.16 0 0 1-2 .1l.1-.1M107.7 231.6v.1a1.16 1.16 0 0 1-2 .1l.1-.1M107.7 231.8v.2a1.18 1.18 0 0 1-2 .1l.1-.1M107.7 232.1v.1a1.18 1.18 0 0 1-2 .1l.1-.1M107.7 232.3v.2a1.16 1.16 0 0 1-2 .1l.1-.1M107.7 232.6v.1a1.16 1.16 0 0 1-2 .1l.1-.1M107.7 232.9v.1a1.16 1.16 0 0 1-2 .1l.1-.1"/>
<path d="M107.7 233.1v.1a1.18 1.18 0 0 1-2 .2l.1-.1M107.7 233.4v.1a1.21 1.21 0 0 1-1.6 .5M107.7 231.5h.1M107.7 233.5a1.25 1.25 0 0 1-1.6 .5M107.7 228.2a1.16 1.16 0 0 1-2 0M107.7 228.4a1.13 1.13 0 0 1-1 .7 1.13 1.13 0 0 1-1-.6M107.7 228.7a1.16 1.16 0 0 1-2 .1M107.7 228.9a1.16 1.16 0 0 1-2 .1M107.7 229.1a1.15 1.15 0 0 1-2 .2M107.7 229.4a1.13 1.13 0 0 1-1 .7 1.13 1.13 0 0 1-1-.6M107.7 229.7a1.14 1.14 0 0 1-2 .1M107.7 229.9a1.16 1.16 0 0 1-2 .1"/>
<path d="M107.7 230.2a1.16 1.16 0 0 1-2 .1M107.7 230.4a1.13 1.13 0 0 1-1 .7 1.13 1.13 0 0 1-1-.6M107.7 230.7a1.13 1.13 0 0 1-1 .7 1.13 1.13 0 0 1-1-.6M107.7 230.9a1.16 1.16 0 0 1-2 .2M107.7 231.2a1.16 1.16 0 0 1-2 .1M107.7 231.5a1.13 1.13 0 0 1-1 .6 1.13 1.13 0 0 1-1-.5M107.7 231.7a1.13 1.13 0 0 1-1 .7 1.13 1.13 0 0 1-1-.6M107.7 232a1.16 1.16 0 0 1-2 .1M107.7 232.2a1.13 1.13 0 0 1-.9 .7 1.13 1.13 0 0 1-1.1-.5M107.7 232.5a1.13 1.13 0 0 1-1 .7 1.13 1.13 0 0 1-1-.6M107.7 232.7a1.13 1.13 0 0 1-1 .7 1.13 1.13 0 0 1-1-.6M107.7 233a1.14 1.14 0 0 1-2 .1"/>
<path d="M107.7 233.2a1.13 1.13 0 0 1-.9 .7 1.13 1.13 0 0 1-1.1-.5M107.7 228.6v.1M107.7 228.9h.1M107.7 229.9h.1M107.7 230.2h.1M107.7 231.2h.1M107.7 232.4v.1M109.1 223a2.89 2.89 0 0 1 4.1 .2 1.43 1.43 0 0 1-1.6 1.5 2.47 2.47 0 0 1-2.6-1zM110.1 224.6v-.1a.94 .94 0 0 1 1.3-.7 .59 .59 0 0 1 .7 .8M110.3 227.1l.3 .1 .6-.1M110.3 229.7l.5 .1 .4-.1M110.3 227.1v2.6"/>
<path d="M111.2 227.1v2.6M111.9 229.3a1.17 1.17 0 0 0 1.9-.4 1.13 1.13 0 0 1-1.6 .5M112 229.3l.2 .1M112.6 237.9a1.87 1.87 0 0 0 2.5 1.2 1.35 1.35 0 0 0 1.5-1.2M112.8 228.8a.72 .72 0 0 0 .9-.6 1.23 1.23 0 0 1-1.9-.2 1.15 1.15 0 0 1 2 .2 .86 .86 0 0 1-1.1 .6M113.6 236.9l-.4 .2a.86 .86 0 0 0-.6 .9 .86 .86 0 0 0 .7 .8 2.45 2.45 0 0 0 3.3-.7 1.29 1.29 0 0 0-1-1.2M113.6 236.6h.1M113.6 233.3h.1M113.6 231.1l.4 .1-.2-.2a.56 .56 0 0 1 .8-.6l.3 .1a.54 .54 0 0 1 .6 .7l-.8 .4-.6-.1M113.6 231.1l.5 .4M113.6 231l.1 .2 .4 .3M113.6 231.3h.1"/>
<path d="M113.6 231.5v.1M113.6 232.6h.1M113.6 232.8h.1M113.6 233.8v.1M113.6 234.1h.1M113.6 234.3v.1M113.6 235.1h.1M113.6 235.3v.1M113.6 236.4h.1M113.7 236.9a.65 .65 0 0 0 .8 .8l.8-.2 .3-.5a1.2 1.2 0 0 1-1.6 .6M113.7 237.1l.3 .5M113.7 230.9a2.22 2.22 0 0 1-2.9-1.1 1.46 1.46 0 0 0 1.6 1.2h1.3"/>
<path d="M113.8 228.3v.1a1.02 1.02 0 0 1-1.4 .6M113.8 228.6v.1a1.18 1.18 0 0 1-1.7 .5M113.8 228.8v.1a1.18 1.18 0 0 1-1.6 .5M113.8 231.4l.5 .4M113.8 231.7l.5 .4M113.8 232l.5 .3M113.8 232.2l.5 .4M113.8 232.4l.5 .4M113.8 232.7l.5 .4M113.8 233l.5 .3M113.8 233.2l.5 .4M113.8 233.5l.5 .3"/>
<path d="M113.8 233.7l.5 .4M113.8 234l.5 .4M113.8 234.2l.5 .4M113.8 234.5l.5 .3M113.8 234.7l.5 .4M113.8 235l.5 .4M113.8 235.3l.5 .3M113.8 235.5l.5 .4M113.8 235.8l.5 .3M113.8 236l.5 .4M113.8 236.3l.5 .3M113.8 228.4a.97 .97 0 0 1-1.4 .6"/>
<path d="M113.8 228.7a1.08 1.08 0 0 1-1.7 .5M113.8 228.7l.4 .3a.86 .86 0 0 1 .3 1.5M113.9 230.7a.87 .87 0 0 1 1.5 .2 .86 .86 0 0 1-1.5-.1zM114 230.6l-.3 .2-.1 .3M114.8 229.8l-.2 .6M115.5 230.9l.1 .2a1.15 1.15 0 0 1-2 .2l.1-.2M115.6 231.3v.1a1.15 1.15 0 0 1-2 .1l.1-.1M115.6 231.5v.2a1.13 1.13 0 0 1-2 .1l.1-.1M115.6 231.8a1.05 1.05 0 0 1-.9 .8 1.05 1.05 0 0 1-1.1-.6l.1-.1M115.6 232.1v.1a1.15 1.15 0 0 1-2 .1l.1-.1M115.6 232.3v.1a1.15 1.15 0 0 1-2 .2l.1-.2M115.6 232.6v.1a1.13 1.13 0 0 1-2 .1l.1-.1"/>
<path d="M115.6 232.8a1.05 1.05 0 0 1-.9 .8 1.05 1.05 0 0 1-1.1-.6l.1-.1M115.6 233.1v.1a1.13 1.13 0 0 1-2 .1l.1-.1M115.6 233.3v.1a1.15 1.15 0 0 1-2 .2l.1-.1M115.6 233.6v.1a1.12 1.12 0 0 1-2 .1l.1-.1M115.6 233.9a1.05 1.05 0 0 1-.9 .7 1.05 1.05 0 0 1-1.1-.5l.1-.1M115.6 234.1v.1a1.13 1.13 0 0 1-2 .1l.1-.1M115.6 234.4v.1a1.15 1.15 0 0 1-2 .1l.1-.1M115.6 234.6v.1a1.15 1.15 0 0 1-2 .1l.1-.1M115.6 234.8v.2a1.13 1.13 0 0 1-2 .1l.1-.1M115.6 235.1a1.05 1.05 0 0 1-.9 .8 1.05 1.05 0 0 1-1.1-.6l.1-.1M115.6 235.4v.1a1.15 1.15 0 0 1-2 .1l.1-.1M115.6 235.6v.1a1.15 1.15 0 0 1-2 .2l.1-.1"/>
<path d="M115.6 235.9v.1a1.13 1.13 0 0 1-2 .1l.1-.1M115.6 236.1a1.05 1.05 0 0 1-.9 .8 1.05 1.05 0 0 1-1.1-.5l.1-.1M115.6 236.4v.1a1.15 1.15 0 0 1-2 .1l.1-.1M115.6 236.6v.1a1.15 1.15 0 0 1-2 .2l.1-.1M115.6 236.9v.1a1.18 1.18 0 0 1-1.6 .6M115.6 231.7h.1M115.6 235h.1M115.6 236h.1M115.6 231.1a1.12 1.12 0 0 1-2 .2M115.6 231.4a1.09 1.09 0 0 1-.9 .7 1.09 1.09 0 0 1-1.1-.5M115.6 231.7a1.1 1.1 0 0 1-.9 .6 1.1 1.1 0 0 1-1.1-.5M115.6 231.9a1.1 1.1 0 0 1-.9 .7 1.1 1.1 0 0 1-1.1-.6"/>
<path d="M115.6 232.2a1.12 1.12 0 0 1-2 .1M115.6 232.4a1.09 1.09 0 0 1-.9 .7 1.09 1.09 0 0 1-1.1-.5M115.6 232.7a1.09 1.09 0 0 1-.9 .7 1.09 1.09 0 0 1-1.1-.6M115.6 232.9a1.1 1.1 0 0 1-.9 .7 1.1 1.1 0 0 1-1.1-.6M115.6 233.2a1.11 1.11 0 0 1-.9 .7 1.11 1.11 0 0 1-1.1-.6M115.6 233.4a1.12 1.12 0 0 1-2 .2M115.6 233.7a1.09 1.09 0 0 1-.9 .7 1.09 1.09 0 0 1-1.1-.5M115.6 234a1.13 1.13 0 0 1-2 .1M115.6 234.2a1.11 1.11 0 0 1-.9 .7 1.11 1.11 0 0 1-1.1-.5M115.6 234.5a1.12 1.12 0 0 1-2 .1M115.6 234.7a1.12 1.12 0 0 1-2 .1M115.6 235a1.11 1.11 0 0 1-.9 .7 1.11 1.11 0 0 1-1.1-.6"/>
<path d="M115.6 235.3a1.13 1.13 0 0 1-2 .1M115.6 235.5a1.12 1.12 0 0 1-2 .1M115.6 235.7a1.12 1.12 0 0 1-2 .2M115.6 236a1.1 1.1 0 0 1-.9 .7 1.1 1.1 0 0 1-1.1-.6M115.6 236.3a1.13 1.13 0 0 1-2 .1M115.6 236.5a1.13 1.13 0 0 1-2 .1M115.6 236.7a1.12 1.12 0 0 1-2 .2M115.6 234h.1M115.6 235.2v.1M115.6 236.3h.1M115.6 236.5h.1M118.7 233.3a1.38 1.38 0 0 0 1.7 1.3 1.98 1.98 0 0 0 2.3-1.2v-.1"/>
<path d="M119.7 229.3h.1M119.7 228.2h.1M119.7 226.6h.4l-.2-.3a.93 .93 0 0 1 .9-.5 .93 .93 0 0 1 .8 .6 1.18 1.18 0 0 1-1.4 .5M119.7 226.6l.5 .3M119.7 226.5l.5 .4M119.7 226.4v.1M119.7 227.5h.1M119.7 227.7v.1M119.7 228.7v.1M119.7 229h.1M119.7 230h.1M119.7 230.3h.1"/>
<path d="M119.7 231.3h.1M119.8 232.3a.93 .93 0 0 0 1.4 .7l.4-.2 .1-.4M119.8 232.6l.3 .4M119.9 226.9l.5 .3M119.9 227.1l.5 .4M119.9 227.4l.1 .1 .4 .2M119.9 227.6l.1 .2 .4 .2M119.9 227.9l.5 .3M119.9 228.1l.5 .4M119.9 228.4l.1 .2 .4 .1M119.9 228.6l.1 .2 .4 .2M119.9 228.9l.5 .4"/>
<path d="M119.9 229.2l.5 .3M119.9 229.4l.1 .2 .4 .2M119.9 229.7l.1 .1 .4 .2M119.9 229.9l.5 .4M119.9 230.2l.5 .3M119.9 230.4l.1 .2 .4 .2M119.9 230.7l.1 .2 .4 .1M119.9 230.9l.1 .2 .4 .2M119.9 231.2l.5 .4M119.9 231.5l.5 .3M119.9 231.7l.1 .2 .4 .2M120.1 226.1a.9 .9 0 0 1 1.4 .2 .83 .83 0 0 1-1.5-.1z"/>
<path d="M120.1 226.1l-.3 .1-.1 .4M121.6 226.3l.1 .3a1.16 1.16 0 0 1-2 .1l.1-.1M121.7 226.7v.1a1.16 1.16 0 0 1-2 .1l.1-.1M121.7 227v.1a1.18 1.18 0 0 1-2 .1l.1-.1M121.7 227.2v.1a1.18 1.18 0 0 1-2 .2l.1-.1M121.7 227.5v.1a1.16 1.16 0 0 1-2 .1l.1-.1M121.7 227.8v.1a1.16 1.16 0 0 1-2 .1l.1-.1M121.7 228v.1a1.18 1.18 0 0 1-2 .1l.1-.1M121.7 228.2v.2a1.18 1.18 0 0 1-2 .1l.1-.1M121.7 228.5v.1a1.16 1.16 0 0 1-2 .1l.1-.1M121.7 228.8v.1a1.16 1.16 0 0 1-2 .1l.1-.1M121.7 229v.1a1.16 1.16 0 0 1-2 .1l.1-.1"/>
<path d="M121.7 229.3v.1a1.18 1.18 0 0 1-2 .1l.1-.1M121.7 229.5v.1a1.15 1.15 0 0 1-2 .2l.1-.1M121.7 229.8v.1a1.16 1.16 0 0 1-2 .1l.1-.1M121.7 230v.2a1.16 1.16 0 0 1-2 .1l.1-.1M121.7 230.3v.1a1.18 1.18 0 0 1-2 .1l.1-.1M121.7 230.5v.1a1.18 1.18 0 0 1-2 .2l.1-.1M121.7 230.8v.1a1.16 1.16 0 0 1-2 .1l.1-.1M121.7 231.1v.1a1.16 1.16 0 0 1-2 .1l.1-.1M121.7 231.3v.1a1.18 1.18 0 0 1-2 .2l.1-.2M121.7 231.6v.1a1.18 1.18 0 0 1-2 .1l.1-.1M121.7 231.8v.2a1.16 1.16 0 0 1-2 .1l.1-.1M121.7 232.1v.1a1.16 1.16 0 0 1-2 .1l.1-.1"/>
<path d="M121.7 232.3v.1a1.29 1.29 0 0 1-1.6 .6M121.7 232.3l.4 .2a.85 .85 0 0 1 .6 .8 .85 .85 0 0 1-.6 .8 2.55 2.55 0 0 1-3.3-.5 1.19 1.19 0 0 1 .9-1.3M121.7 226.6h.1M121.7 227.6h.1M121.7 230.9h.1M121.7 232.5a1.29 1.29 0 0 1-1.6 .5M121.7 226.6a1.13 1.13 0 0 1-2 .1M121.7 226.8a1.13 1.13 0 0 1-2 .1M121.7 227.1a1.15 1.15 0 0 1-2 .1M121.7 227.3a1.13 1.13 0 0 1-.9 .7 1.13 1.13 0 0 1-1.1-.5M121.7 227.6a1.15 1.15 0 0 1-2 .2M121.7 227.9a1.13 1.13 0 0 1-2 .1"/>
<path d="M121.7 228.1a1.14 1.14 0 0 1-2 .1M121.7 228.4a1.15 1.15 0 0 1-2 .1M121.7 228.6a1.13 1.13 0 0 1-.9 .7 1.13 1.13 0 0 1-1.1-.5M121.7 228.9a1.16 1.16 0 0 1-2 .1M121.7 229.1a1.14 1.14 0 0 1-2 .2M121.7 229.4a1.15 1.15 0 0 1-2 .1M121.7 229.6a1.15 1.15 0 0 1-2 .2M121.7 229.9a1.16 1.16 0 0 1-2 .1M121.7 230.2a1.16 1.16 0 0 1-2 .1M121.7 230.4a1.15 1.15 0 0 1-2 .1M121.7 230.6a1.15 1.15 0 0 1-2 .2M121.7 230.9a1.13 1.13 0 0 1-2 .1"/>
<path d="M121.7 231.2a1.16 1.16 0 0 1-2 .1M121.7 231.5a1.16 1.16 0 0 1-2 .1M121.7 231.7a1.15 1.15 0 0 1-2 .1M121.7 231.9a1.12 1.12 0 0 1-.9 .7 1.12 1.12 0 0 1-1.1-.5M121.7 232.2a1.13 1.13 0 0 1-2 .1M121.7 228.9h.1M121.7 229.9h.1M121.7 230.2h.1M121.7 231.2h.1M121.7 231.4v.1M121.7 232.4v.1"/>
</g>
<g font-size="8.5">
<text x="348.1" y="261.8">B</text>
<text x="405.9" y="261.6">A</text>
</g>
<g font-size="7.1">
<text x="353.8" y="241.9">Add Vertical Post</text>
<text x="365.3" y="261.5">OM700004</text>
</g>
<g font-size="6.6">
<text x="25" y="255.3">SolidWorks Student Edition.</text>
<text x="26.8" y="262.5">For Academic Use Only.</text>
</g>
<g font-size="4.2">
<text x="170.6" y="78.8">3</text>
<text x="251.2" y="188.4">ITEM NO.</text>
<text x="282.5" y="188.4">PART NUMBER</text>
<text x="344.1" y="188.4">DESCRIPTION</text>
<text x="400.8" y="188.4">QTY.</text>
<text x="259.1" y="195.3">1</text>
<text x="273.7" y="195.3">OM700003</text>
<text x="326.4" y="195.3">Table Base Plate with Top Ring</text>
<text x="404.2" y="195.3">1</text>
<text x="170.6" y="202.6">1</text>
<text x="322.6" y="202">Type 18-8 Stainless Steel Flat-Head</text>
<text x="259.1" y="206.1">2</text>
<text x="273.7" y="206.1">92125A292</text>
<text x="322.9" y="206.1">Socket Cap Screw M8 Size, 35mm</text>
<text x="404.2" y="206.1">4</text>
<text x="335.4" y="210.2">Length, 1.25mm Pitch</text>
<text x="259.1" y="216.9">3</text>
<text x="273.7" y="216.9">40-8080 X 300</text>
<text x="344.5" y="216.9">Vertical post</text>
<text x="404.2" y="216.9">1</text>
<text x="40.6" y="236.1">2</text>
</g>
<g font-size="3.4">
<text x="347.1" y="232.3">TITLE:</text>
<text x="347.9" y="254.3">SIZE</text>
<text x="356.7" y="254.4">DWG. NO.</text>
<text x="405.7" y="254.5">REV</text>
<text x="348.1" y="267.9">SCALE: 1:10</text>
<text x="393.8" y="267.9">SHEET 1 OF 2</text>
</g>
<g font-size="3.2">
<text x="38.3" y="6.7">8</text>
<text x="90.2" y="6.7">7</text>
<text x="139.7" y="6.5">6</text>
<text x="190" y="6.5">5</text>
<text x="240.4" y="6.5">4</text>
<text x="290.4" y="6.7">3</text>
<text x="340.4" y="6.5">2</text>
<text x="391.9" y="6.7">1</text>
<text x="10.9" y="41.6">D</text>
<text x="418.9" y="40.7">D</text>
<text x="10.9" y="106.3">C</text>
<text x="418.4" y="106.4">C</text>
<text x="10.8" y="170.2">B</text>
<text x="419.4" y="170.6">B</text>
<text x="10.8" y="237.2">A</text>
<text x="418.6" y="236.8">A</text>
<text x="38.8" y="273.8">8</text>
<text x="90.4" y="273.8">7</text>
<text x="140.2" y="273.8">6</text>
<text x="190.1" y="273.9">5</text>
<text x="240.5" y="273.8">4</text>
<text x="289" y="273.9">3</text>
<text x="339.1" y="273.8">2</text>
<text x="391.4" y="274.1">1</text>
</g>
<g font-size="2.8">
<text x="327.6" y="15.4">REVISIONS</text>
<text x="254.6" y="26">ZONE</text>
<text x="268.2" y="26">REV.</text>
<text x="308" y="26">DESCRIPTION</text>
<text x="366.8" y="26">DATE</text>
<text x="393.1" y="26">APPROVED</text>
<text x="270.1" y="36.5">A</text>
<text x="307.6" y="36.5">Initial Release</text>
<text x="363.5" y="36.5">5/17/2014</text>
</g>
<g font-size="2.5">
<text x="326.2" y="227.6">RN</text>
<text x="335.2" y="227.7">05/2014</text>
</g>
<text font-size="2.4" x="269" y="222.4">UNLESS OTHERWISE SPECIFIED:</text>
<g font-size="2.2">
<text x="269.3" y="225.6">DIMENSIONS ARE IN INCHES</text>
<text x="304.1" y="227.7">DRAWN</text>
<text x="324.7" y="222.9">NAME</text>
<text x="337.2" y="222.9">DATE</text>
<text x="269.3" y="228.2">TOLERANCES:</text>
<text x="279.3" y="233.5">X.X</text>
<text x="279.3" y="230.9">ANGULAR:</text>
<text x="288.9" y="233.5">0.100</text>
<text x="291.8" y="230.9">1</text>
<text x="304.1" y="232.6">CHECKED</text>
<text x="279.3" y="236.2">X.XX</text>
<text x="279.3" y="238.8">X.XXX</text>
<text x="289" y="236.2">0.030</text>
<text x="289.1" y="238.8">0.010</text>
<text x="304" y="237.2">ENG APPR.</text>
<text x="269.3" y="241.5">BREAK SHAPR EDGES .005 MAX.</text>
<text x="269.3" y="244.1">ALL SMALL FILLITS .002 MAX.</text>
<text x="304.2" y="241.9">MFG APPR.</text>
<text x="304.1" y="250.9">COMMENTS:</text>
</g>
<g font-size="2.1">
<text x="209.1" y="261.9">DASH</text>
<text x="223" y="261.9">NEXT ASSY</text>
<text x="250.1" y="261.9">USED ON</text>
<text x="233" y="267.8">APPLICATION</text>
<text x="272.4" y="267.8">DO NOT SCALE DRAWING</text>
</g>
<g font-size="2">
<text x="170.8" y="249.2">PROPRIETARY AND CONFIDENTIAL</text>
<text x="268.5" y="246.8">INTERPRET GEOMETRIC</text>
<text x="268.5" y="249.4">TOLERANCING PER: ASME Y14.5</text>
<text x="167" y="252.8">THE INFORMATION CONTAINED IN THIS</text>
<text x="167" y="255.3">DRAWING IS THE SOLE PROPERTY OF</text>
<text x="167" y="257.8">UNIVERSITY OF UTAH. ANY</text>
<text x="268.3" y="252.9">MATERIAL</text>
<text x="167" y="260.3">REPRODUCTION IN PART OR AS A WHOLE</text>
<text x="167" y="262.9">WITHOUT THE WRITTEN PERMISSION OF</text>
<text x="268.4" y="259.7">FINISH</text>
<text x="167" y="265.4">UNIVERSITY OF UTAH IS</text>
<text x="167" y="267.9">PROHIBITED.</text>
</g>
</svg>
